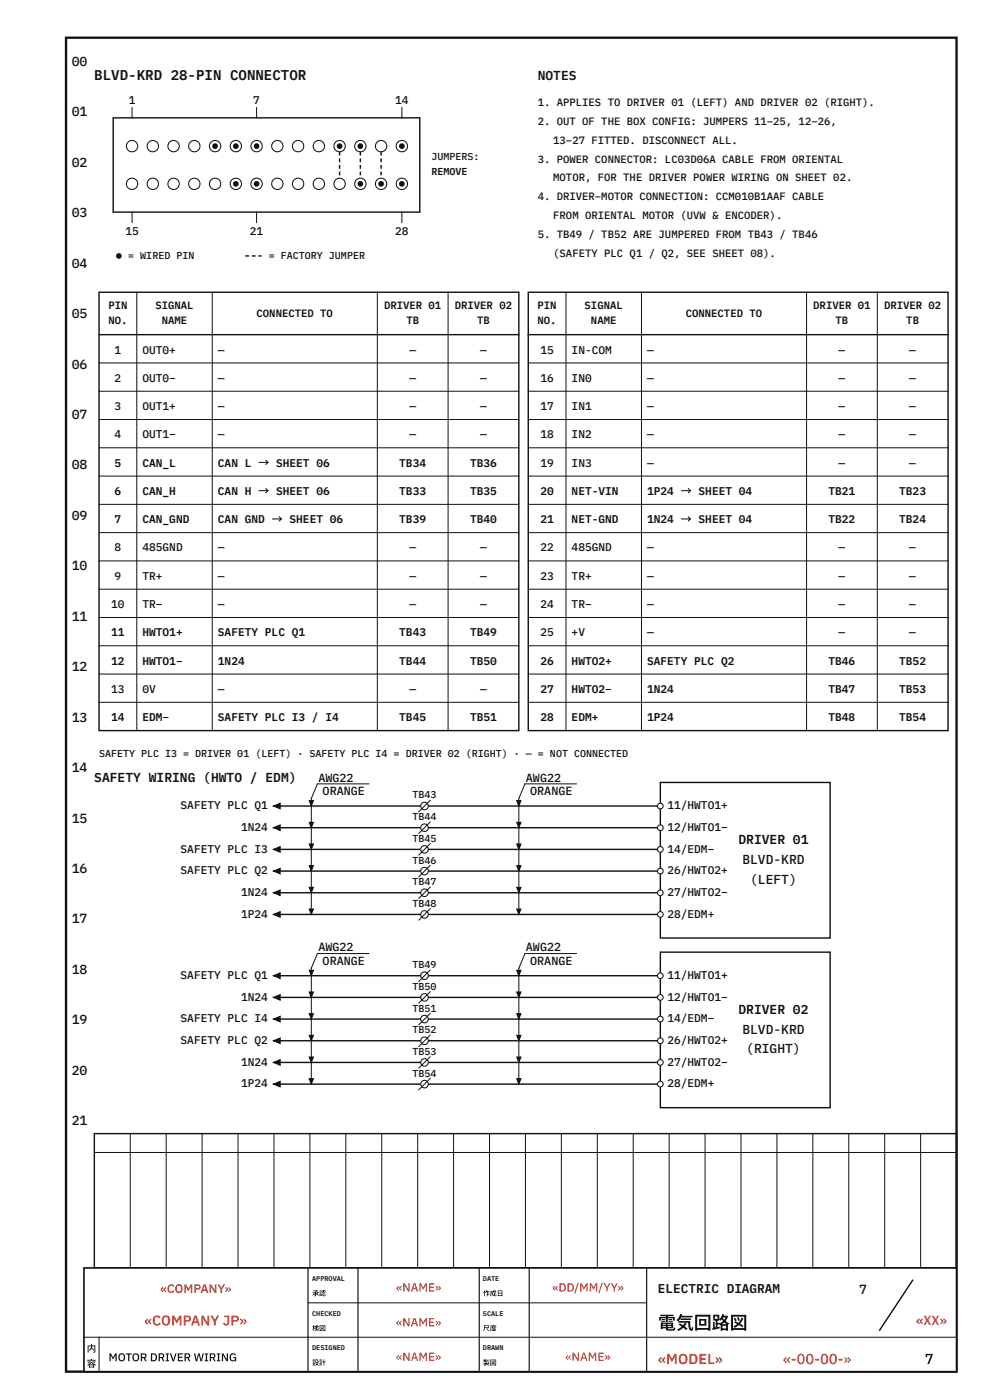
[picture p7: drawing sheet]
<svg xmlns="http://www.w3.org/2000/svg" width="210mm" height="297mm" viewBox="0 0 210 297" stroke-linecap="round" stroke-linejoin="round" font-family="sans-serif">
<path d="M14 8h188.8v283h-188.8z" fill="none" stroke="#111" stroke-width=".5"/>
<path d="M20 240.5h182.8v28.5h-182.8z" fill="none" stroke="#111" stroke-width=".3"/>
<g fill="none" stroke="#111" stroke-width=".21">
<path d="M20 244.5h182.8M27.6 240.5v28.5M35.2 240.5v28.5M42.8 240.5v28.5M50.5 240.5v28.5M58.1 240.5v28.5M65.7 240.5v28.5M73.3 240.5v28.5M80.9 240.5v28.5M88.5 240.5v28.5M96.2 240.5v28.5M103.8 240.5v28.5"/>
<path d="M111.4 240.5v28.5M119 240.5v28.5M126.6 240.5v28.5M134.2 240.5v28.5M141.9 240.5v28.5M149.5 240.5v28.5M157.1 240.5v28.5M164.7 240.5v28.5M172.3 240.5v28.5M179.9 240.5v28.5M187.6 240.5v28.5M195.2 240.5v28.5"/>
</g>
<path d="M17.8 269h185v22h-185z" fill="#fff"/>
<path d="M17.8 269h185v22h-185z" fill="none" stroke="#111" stroke-width=".35"/>
<path d="M65.3 269v22M75.9 269v22M101.6 269v22M112.2 269v22M137.1 269v22" fill="none" stroke="#111" stroke-width=".25"/>
<path d="M65.3 276.4h71.8M17.8 283.7h185M21 283.7v7.3" fill="none" stroke="#111" stroke-width=".21"/>
<path d="M193.5 271.6l-7 10.6" fill="none" stroke="#111" stroke-width=".3"/>
<path d="M24 25h65v20h-65z" fill="#fff"/>
<path d="M24 25h65v20h-65z" fill="none" stroke="#111" stroke-width=".3"/>
<g fill="#111">
<path d="M71.8 32.2h.3v.8h-.3zM71.8 33.6h.3v.8h-.3zM71.8 35h.3v.8h-.3zM71.8 36.4h.3v.8h-.3z"/>
<path d="M76.2 32.2h.3v.8h-.3zM76.2 33.6h.3v.8h-.3zM76.2 35h.3v.8h-.3zM76.2 36.4h.3v.8h-.3z"/>
<path d="M80.6 32.2h.3v.8h-.3zM80.6 33.6h.3v.8h-.3zM80.6 35h.3v.8h-.3zM80.6 36.4h.3v.8h-.3z"/>
</g>
<circle cx="28" cy="31" r="1.2" fill="#fff"/>
<circle cx="28" cy="31" r="1.2" fill="none" stroke="#111" stroke-width=".22"/>
<circle cx="32.4" cy="31" r="1.2" fill="#fff"/>
<circle cx="32.4" cy="31" r="1.2" fill="none" stroke="#111" stroke-width=".22"/>
<circle cx="36.8" cy="31" r="1.2" fill="#fff"/>
<circle cx="36.8" cy="31" r="1.2" fill="none" stroke="#111" stroke-width=".22"/>
<circle cx="41.2" cy="31" r="1.2" fill="#fff"/>
<circle cx="41.2" cy="31" r="1.2" fill="none" stroke="#111" stroke-width=".22"/>
<circle cx="45.6" cy="31" r="1.2" fill="#fff"/>
<circle cx="45.6" cy="31" r="1.2" fill="none" stroke="#111" stroke-width=".22"/>
<circle cx="45.6" cy="31" r=".6" fill="#111"/>
<circle cx="50" cy="31" r="1.2" fill="#fff"/>
<circle cx="50" cy="31" r="1.2" fill="none" stroke="#111" stroke-width=".22"/>
<circle cx="50" cy="31" r=".6" fill="#111"/>
<circle cx="54.4" cy="31" r="1.2" fill="#fff"/>
<circle cx="54.4" cy="31" r="1.2" fill="none" stroke="#111" stroke-width=".22"/>
<circle cx="54.4" cy="31" r=".6" fill="#111"/>
<circle cx="58.8" cy="31" r="1.2" fill="#fff"/>
<circle cx="58.8" cy="31" r="1.2" fill="none" stroke="#111" stroke-width=".22"/>
<circle cx="63.2" cy="31" r="1.2" fill="#fff"/>
<circle cx="63.2" cy="31" r="1.2" fill="none" stroke="#111" stroke-width=".22"/>
<circle cx="67.6" cy="31" r="1.2" fill="#fff"/>
<circle cx="67.6" cy="31" r="1.2" fill="none" stroke="#111" stroke-width=".22"/>
<circle cx="72" cy="31" r="1.2" fill="#fff"/>
<circle cx="72" cy="31" r="1.2" fill="none" stroke="#111" stroke-width=".22"/>
<circle cx="72" cy="31" r=".6" fill="#111"/>
<circle cx="76.4" cy="31" r="1.2" fill="#fff"/>
<circle cx="76.4" cy="31" r="1.2" fill="none" stroke="#111" stroke-width=".22"/>
<circle cx="76.4" cy="31" r=".6" fill="#111"/>
<circle cx="80.8" cy="31" r="1.2" fill="#fff"/>
<circle cx="80.8" cy="31" r="1.2" fill="none" stroke="#111" stroke-width=".22"/>
<circle cx="85.2" cy="31" r="1.2" fill="#fff"/>
<circle cx="85.2" cy="31" r="1.2" fill="none" stroke="#111" stroke-width=".22"/>
<circle cx="85.2" cy="31" r=".6" fill="#111"/>
<circle cx="28" cy="39" r="1.2" fill="#fff"/>
<circle cx="28" cy="39" r="1.2" fill="none" stroke="#111" stroke-width=".22"/>
<circle cx="32.4" cy="39" r="1.2" fill="#fff"/>
<circle cx="32.4" cy="39" r="1.2" fill="none" stroke="#111" stroke-width=".22"/>
<circle cx="36.8" cy="39" r="1.2" fill="#fff"/>
<circle cx="36.8" cy="39" r="1.2" fill="none" stroke="#111" stroke-width=".22"/>
<circle cx="41.2" cy="39" r="1.2" fill="#fff"/>
<circle cx="41.2" cy="39" r="1.2" fill="none" stroke="#111" stroke-width=".22"/>
<circle cx="45.6" cy="39" r="1.2" fill="#fff"/>
<circle cx="45.6" cy="39" r="1.2" fill="none" stroke="#111" stroke-width=".22"/>
<circle cx="50" cy="39" r="1.2" fill="#fff"/>
<circle cx="50" cy="39" r="1.2" fill="none" stroke="#111" stroke-width=".22"/>
<circle cx="50" cy="39" r=".6" fill="#111"/>
<circle cx="54.4" cy="39" r="1.2" fill="#fff"/>
<circle cx="54.4" cy="39" r="1.2" fill="none" stroke="#111" stroke-width=".22"/>
<circle cx="54.4" cy="39" r=".6" fill="#111"/>
<circle cx="58.8" cy="39" r="1.2" fill="#fff"/>
<circle cx="58.8" cy="39" r="1.2" fill="none" stroke="#111" stroke-width=".22"/>
<circle cx="63.2" cy="39" r="1.2" fill="#fff"/>
<circle cx="63.2" cy="39" r="1.2" fill="none" stroke="#111" stroke-width=".22"/>
<circle cx="67.6" cy="39" r="1.2" fill="#fff"/>
<circle cx="67.6" cy="39" r="1.2" fill="none" stroke="#111" stroke-width=".22"/>
<circle cx="72" cy="39" r="1.2" fill="#fff"/>
<circle cx="72" cy="39" r="1.2" fill="none" stroke="#111" stroke-width=".22"/>
<circle cx="76.4" cy="39" r="1.2" fill="#fff"/>
<circle cx="76.4" cy="39" r="1.2" fill="none" stroke="#111" stroke-width=".22"/>
<circle cx="76.4" cy="39" r=".6" fill="#111"/>
<circle cx="80.8" cy="39" r="1.2" fill="#fff"/>
<circle cx="80.8" cy="39" r="1.2" fill="none" stroke="#111" stroke-width=".22"/>
<circle cx="80.8" cy="39" r=".6" fill="#111"/>
<circle cx="85.2" cy="39" r="1.2" fill="#fff"/>
<circle cx="85.2" cy="39" r="1.2" fill="none" stroke="#111" stroke-width=".22"/>
<circle cx="85.2" cy="39" r=".6" fill="#111"/>
<path d="M28 22.8v2.2M54.4 22.8v2.2M85.2 22.8v2.2M28 45v2.2M54.4 45v2.2M85.2 45v2.2" fill="none" stroke="#111" stroke-width=".21"/>
<g fill="#111">
<path d="M52 54.2h.8v.3h-.8zM53.4 54.2h.8v.3h-.8zM54.8 54.2h.7v.3h-.7z"/>
<circle cx="25.2" cy="54.3" r=".6"/>
</g>
<path d="M21 62h89v93h-89z" fill="#fff"/>
<path d="M21 62h89v93h-89zM21 71h89" fill="none" stroke="#111" stroke-width=".3"/>
<g fill="none" stroke="#111" stroke-width=".21">
<path d="M21 77h89M29 62v93M45 62v93M80 62v93M95 62v93M21 83h89M21 89h89M21 95h89M21 101h89M21 107h89M21 113h89M21 119h89"/>
<path d="M21 125h89M21 131h89M21 137h89M21 143h89M21 149h89"/>
</g>
<path d="M112 62h89v93h-89z" fill="#fff"/>
<path d="M112 62h89v93h-89zM112 71h89M58 171h82" fill="none" stroke="#111" stroke-width=".3"/>
<g fill="none" stroke="#111" stroke-width=".21">
<path d="M112 77h89M120 62v93M136 62v93M171 62v93M186 62v93M112 83h89M112 89h89M112 95h89M112 101h89M112 107h89M112 113h89M112 119h89"/>
<path d="M112 125h89M112 131h89M112 137h89M112 143h89M112 149h89"/>
</g>
<path d="M58 171l1.4-.6v1.2z" fill="#111"/>
<path d="M58 171l1.4-.6v1.2z" fill="none" stroke="#111" stroke-width=".21"/>
<path d="M58 175.6h82" fill="none" stroke="#111" stroke-width=".3"/>
<path d="M58 175.6l1.4-.6v1.2z" fill="#111"/>
<path d="M58 175.6l1.4-.6v1.2z" fill="none" stroke="#111" stroke-width=".21"/>
<path d="M58 180.2h82" fill="none" stroke="#111" stroke-width=".3"/>
<path d="M58 180.2l1.4-.6v1.2z" fill="#111"/>
<path d="M58 180.2l1.4-.6v1.2z" fill="none" stroke="#111" stroke-width=".21"/>
<path d="M58 184.8h82" fill="none" stroke="#111" stroke-width=".3"/>
<path d="M58 184.8l1.4-.6v1.2z" fill="#111"/>
<path d="M58 184.8l1.4-.6v1.2z" fill="none" stroke="#111" stroke-width=".21"/>
<path d="M58 189.4h82" fill="none" stroke="#111" stroke-width=".3"/>
<path d="M58 189.4l1.4-.6v1.2z" fill="#111"/>
<path d="M58 189.4l1.4-.6v1.2z" fill="none" stroke="#111" stroke-width=".21"/>
<path d="M58 194h82" fill="none" stroke="#111" stroke-width=".3"/>
<path d="M58 194l1.4-.6v1.2z" fill="#111"/>
<path d="M58 194l1.4-.6v1.2z" fill="none" stroke="#111" stroke-width=".21"/>
<path d="M140 166h36v33h-36z" fill="#fff"/>
<path d="M140 166h36v33h-36z" fill="none" stroke="#111" stroke-width=".3"/>
<circle cx="140" cy="171" r=".6" fill="#fff"/>
<circle cx="140" cy="171" r=".6" fill="none" stroke="#111" stroke-width=".22"/>
<circle cx="140" cy="175.6" r=".6" fill="#fff"/>
<circle cx="140" cy="175.6" r=".6" fill="none" stroke="#111" stroke-width=".22"/>
<circle cx="140" cy="180.2" r=".6" fill="#fff"/>
<circle cx="140" cy="180.2" r=".6" fill="none" stroke="#111" stroke-width=".22"/>
<circle cx="140" cy="184.8" r=".6" fill="#fff"/>
<circle cx="140" cy="184.8" r=".6" fill="none" stroke="#111" stroke-width=".22"/>
<circle cx="140" cy="189.4" r=".6" fill="#fff"/>
<circle cx="140" cy="189.4" r=".6" fill="none" stroke="#111" stroke-width=".22"/>
<circle cx="140" cy="194" r=".6" fill="#fff"/>
<circle cx="140" cy="194" r=".6" fill="none" stroke="#111" stroke-width=".22"/>
<path d="M66 169.4v23.7" fill="none" stroke="#111" stroke-width=".21"/>
<path d="M65.5 169.8h.9l-.4 1.2z" fill="#111"/>
<path d="M65.5 169.8h.9l-.4 1.2z" fill="none" stroke="#111" stroke-width=".21"/>
<path d="M65.5 174.4h.9l-.4 1.2z" fill="#111"/>
<path d="M65.5 174.4h.9l-.4 1.2z" fill="none" stroke="#111" stroke-width=".21"/>
<path d="M65.5 179h.9l-.4 1.2z" fill="#111"/>
<path d="M65.5 179h.9l-.4 1.2z" fill="none" stroke="#111" stroke-width=".21"/>
<path d="M65.5 183.6h.9l-.4 1.2z" fill="#111"/>
<path d="M65.5 183.6h.9l-.4 1.2z" fill="none" stroke="#111" stroke-width=".21"/>
<path d="M65.5 188.2h.9l-.4 1.2z" fill="#111"/>
<path d="M65.5 188.2h.9l-.4 1.2z" fill="none" stroke="#111" stroke-width=".21"/>
<path d="M65.5 192.8h.9l-.4 1.2z" fill="#111"/>
<path d="M78.2 166.3h-10.9l-1.3 3.1M110 169.4v23.7M65.5 192.8h.9l-.4 1.2z" fill="none" stroke="#111" stroke-width=".21"/>
<path d="M109.5 169.8h.9l-.4 1.2z" fill="#111"/>
<path d="M109.5 169.8h.9l-.4 1.2z" fill="none" stroke="#111" stroke-width=".21"/>
<path d="M109.5 174.4h.9l-.4 1.2z" fill="#111"/>
<path d="M109.5 174.4h.9l-.4 1.2z" fill="none" stroke="#111" stroke-width=".21"/>
<path d="M109.5 179h.9l-.4 1.2z" fill="#111"/>
<path d="M109.5 179h.9l-.4 1.2z" fill="none" stroke="#111" stroke-width=".21"/>
<path d="M109.5 183.6h.9l-.4 1.2z" fill="#111"/>
<path d="M109.5 183.6h.9l-.4 1.2z" fill="none" stroke="#111" stroke-width=".21"/>
<path d="M109.5 188.2h.9l-.4 1.2z" fill="#111"/>
<path d="M109.5 188.2h.9l-.4 1.2z" fill="none" stroke="#111" stroke-width=".21"/>
<path d="M109.5 192.8h.9l-.4 1.2z" fill="#111"/>
<path d="M122.2 166.3h-10.9l-1.3 3.1M109.5 192.8h.9l-.4 1.2z" fill="none" stroke="#111" stroke-width=".21"/>
<circle cx="90" cy="171" r=".8" fill="#fff"/>
<circle cx="90" cy="171" r=".8" fill="none" stroke="#111" stroke-width=".22"/>
<path d="M91.2 169.8l-2.4 2.4" fill="none" stroke="#111" stroke-width=".21"/>
<circle cx="90" cy="175.6" r=".8" fill="#fff"/>
<circle cx="90" cy="175.6" r=".8" fill="none" stroke="#111" stroke-width=".22"/>
<path d="M91.2 174.4l-2.4 2.4" fill="none" stroke="#111" stroke-width=".21"/>
<circle cx="90" cy="180.2" r=".8" fill="#fff"/>
<circle cx="90" cy="180.2" r=".8" fill="none" stroke="#111" stroke-width=".22"/>
<path d="M91.2 179l-2.4 2.4" fill="none" stroke="#111" stroke-width=".21"/>
<circle cx="90" cy="184.8" r=".8" fill="#fff"/>
<circle cx="90" cy="184.8" r=".8" fill="none" stroke="#111" stroke-width=".22"/>
<path d="M91.2 183.6l-2.4 2.4" fill="none" stroke="#111" stroke-width=".21"/>
<circle cx="90" cy="189.4" r=".8" fill="#fff"/>
<circle cx="90" cy="189.4" r=".8" fill="none" stroke="#111" stroke-width=".22"/>
<path d="M91.2 188.2l-2.4 2.4" fill="none" stroke="#111" stroke-width=".21"/>
<circle cx="90" cy="194" r=".8" fill="#fff"/>
<circle cx="90" cy="194" r=".8" fill="none" stroke="#111" stroke-width=".22"/>
<path d="M91.2 192.8l-2.4 2.4" fill="none" stroke="#111" stroke-width=".21"/>
<path d="M58 207h82" fill="none" stroke="#111" stroke-width=".3"/>
<path d="M58 207l1.4-.6v1.2z" fill="#111"/>
<path d="M58 207l1.4-.6v1.2z" fill="none" stroke="#111" stroke-width=".21"/>
<path d="M58 211.6h82" fill="none" stroke="#111" stroke-width=".3"/>
<path d="M58 211.6l1.4-.6v1.2z" fill="#111"/>
<path d="M58 211.6l1.4-.6v1.2z" fill="none" stroke="#111" stroke-width=".21"/>
<path d="M58 216.2h82" fill="none" stroke="#111" stroke-width=".3"/>
<path d="M58 216.2l1.4-.6v1.2z" fill="#111"/>
<path d="M58 216.2l1.4-.6v1.2z" fill="none" stroke="#111" stroke-width=".21"/>
<path d="M58 220.8h82" fill="none" stroke="#111" stroke-width=".3"/>
<path d="M58 220.8l1.4-.6v1.2z" fill="#111"/>
<path d="M58 220.8l1.4-.6v1.2z" fill="none" stroke="#111" stroke-width=".21"/>
<path d="M58 225.4h82" fill="none" stroke="#111" stroke-width=".3"/>
<path d="M58 225.4l1.4-.6v1.2z" fill="#111"/>
<path d="M58 225.4l1.4-.6v1.2z" fill="none" stroke="#111" stroke-width=".21"/>
<path d="M58 230h82" fill="none" stroke="#111" stroke-width=".3"/>
<path d="M58 230l1.4-.6v1.2z" fill="#111"/>
<path d="M58 230l1.4-.6v1.2z" fill="none" stroke="#111" stroke-width=".21"/>
<path d="M140 202h36v33h-36z" fill="#fff"/>
<path d="M140 202h36v33h-36z" fill="none" stroke="#111" stroke-width=".3"/>
<circle cx="140" cy="207" r=".6" fill="#fff"/>
<circle cx="140" cy="207" r=".6" fill="none" stroke="#111" stroke-width=".22"/>
<circle cx="140" cy="211.6" r=".6" fill="#fff"/>
<circle cx="140" cy="211.6" r=".6" fill="none" stroke="#111" stroke-width=".22"/>
<circle cx="140" cy="216.2" r=".6" fill="#fff"/>
<circle cx="140" cy="216.2" r=".6" fill="none" stroke="#111" stroke-width=".22"/>
<circle cx="140" cy="220.8" r=".6" fill="#fff"/>
<circle cx="140" cy="220.8" r=".6" fill="none" stroke="#111" stroke-width=".22"/>
<circle cx="140" cy="225.4" r=".6" fill="#fff"/>
<circle cx="140" cy="225.4" r=".6" fill="none" stroke="#111" stroke-width=".22"/>
<circle cx="140" cy="230" r=".6" fill="#fff"/>
<circle cx="140" cy="230" r=".6" fill="none" stroke="#111" stroke-width=".22"/>
<path d="M66 205.4v23.7" fill="none" stroke="#111" stroke-width=".21"/>
<path d="M65.5 205.8h.9l-.4 1.2z" fill="#111"/>
<path d="M65.5 205.8h.9l-.4 1.2z" fill="none" stroke="#111" stroke-width=".21"/>
<path d="M65.5 210.4h.9l-.4 1.2z" fill="#111"/>
<path d="M65.5 210.4h.9l-.4 1.2z" fill="none" stroke="#111" stroke-width=".21"/>
<path d="M65.5 215h.9l-.4 1.2z" fill="#111"/>
<path d="M65.5 215h.9l-.4 1.2z" fill="none" stroke="#111" stroke-width=".21"/>
<path d="M65.5 219.6h.9l-.4 1.2z" fill="#111"/>
<path d="M65.5 219.6h.9l-.4 1.2z" fill="none" stroke="#111" stroke-width=".21"/>
<path d="M65.5 224.2h.9l-.4 1.2z" fill="#111"/>
<path d="M65.5 224.2h.9l-.4 1.2z" fill="none" stroke="#111" stroke-width=".21"/>
<path d="M65.5 228.8h.9l-.4 1.2z" fill="#111"/>
<path d="M78.2 202.3h-10.9l-1.3 3.1M110 205.4v23.7M65.5 228.8h.9l-.4 1.2z" fill="none" stroke="#111" stroke-width=".21"/>
<path d="M109.5 205.8h.9l-.4 1.2z" fill="#111"/>
<path d="M109.5 205.8h.9l-.4 1.2z" fill="none" stroke="#111" stroke-width=".21"/>
<path d="M109.5 210.4h.9l-.4 1.2z" fill="#111"/>
<path d="M109.5 210.4h.9l-.4 1.2z" fill="none" stroke="#111" stroke-width=".21"/>
<path d="M109.5 215h.9l-.4 1.2z" fill="#111"/>
<path d="M109.5 215h.9l-.4 1.2z" fill="none" stroke="#111" stroke-width=".21"/>
<path d="M109.5 219.6h.9l-.4 1.2z" fill="#111"/>
<path d="M109.5 219.6h.9l-.4 1.2z" fill="none" stroke="#111" stroke-width=".21"/>
<path d="M109.5 224.2h.9l-.4 1.2z" fill="#111"/>
<path d="M109.5 224.2h.9l-.4 1.2z" fill="none" stroke="#111" stroke-width=".21"/>
<path d="M109.5 228.8h.9l-.4 1.2z" fill="#111"/>
<path d="M122.2 202.3h-10.9l-1.3 3.1M109.5 228.8h.9l-.4 1.2z" fill="none" stroke="#111" stroke-width=".21"/>
<circle cx="90" cy="207" r=".8" fill="#fff"/>
<circle cx="90" cy="207" r=".8" fill="none" stroke="#111" stroke-width=".22"/>
<path d="M91.2 205.8l-2.4 2.4" fill="none" stroke="#111" stroke-width=".21"/>
<circle cx="90" cy="211.6" r=".8" fill="#fff"/>
<circle cx="90" cy="211.6" r=".8" fill="none" stroke="#111" stroke-width=".22"/>
<path d="M91.2 210.4l-2.4 2.4" fill="none" stroke="#111" stroke-width=".21"/>
<circle cx="90" cy="216.2" r=".8" fill="#fff"/>
<circle cx="90" cy="216.2" r=".8" fill="none" stroke="#111" stroke-width=".22"/>
<path d="M91.2 215l-2.4 2.4" fill="none" stroke="#111" stroke-width=".21"/>
<circle cx="90" cy="220.8" r=".8" fill="#fff"/>
<circle cx="90" cy="220.8" r=".8" fill="none" stroke="#111" stroke-width=".22"/>
<path d="M91.2 219.6l-2.4 2.4" fill="none" stroke="#111" stroke-width=".21"/>
<circle cx="90" cy="225.4" r=".8" fill="#fff"/>
<circle cx="90" cy="225.4" r=".8" fill="none" stroke="#111" stroke-width=".22"/>
<path d="M91.2 224.2l-2.4 2.4" fill="none" stroke="#111" stroke-width=".21"/>
<circle cx="90" cy="230" r=".8" fill="#fff"/>
<circle cx="90" cy="230" r=".8" fill="none" stroke="#111" stroke-width=".22"/>
<path d="M91.2 228.8l-2.4 2.4" fill="none" stroke="#111" stroke-width=".21"/>
<text font-size="3.8" fill="#111" x="139.5" y="282">電気回路図</text>
<g font-size="3.1" fill="#c0392b">
<text x="139.5" y="289.4">«MODEL»</text>
<text x="166" y="289.4">«-00-00-»</text>
</g>
<text font-size="3.1" fill="#111" x="196.1" y="289.4">7</text>
<text font-size="3" fill="#111" x="20" y="17">BLVD-KRD 28-PIN CONNECTOR</text>
<text font-size="3" fill="#c0392b" x="30.6" y="281.2">«COMPANY JP»</text>
<g font-size="2.8" fill="#111">
<text x="15.2" y="14">00</text>
<text x="15.2" y="24.7">01</text>
<text x="15.2" y="35.4">02</text>
<text x="15.2" y="46.1">03</text>
<text x="15.2" y="56.8">04</text>
<text x="15.2" y="67.5">05</text>
<text x="15.2" y="78.2">06</text>
<text x="15.2" y="88.9">07</text>
<text x="15.2" y="99.6">08</text>
<text x="15.2" y="110.3">09</text>
<text x="15.2" y="121">10</text>
<text x="15.2" y="131.7">11</text>
<text x="15.2" y="142.4">12</text>
<text x="15.2" y="153.1">13</text>
<text x="15.2" y="163.8">14</text>
<text x="15.2" y="174.5">15</text>
<text x="15.2" y="185.2">16</text>
<text x="15.2" y="195.9">17</text>
<text x="15.2" y="206.6">18</text>
<text x="15.2" y="217.3">19</text>
<text x="15.2" y="228">20</text>
<text x="15.2" y="238.7">21</text>
<text x="182.2" y="274.6">7</text>
</g>
<text font-size="2.8" fill="#c0392b" x="194.1" y="281">«XX»</text>
<g font-size="2.7" fill="#111">
<text x="114" y="17">NOTES</text>
<text x="20" y="166">SAFETY WIRING (HWTO / EDM)</text>
<text x="156.6" y="179.1">DRIVER 01</text>
<text x="157.4" y="183.3">BLVD-KRD</text>
<text x="159" y="187.5">(LEFT)</text>
<text x="156.6" y="215.1">DRIVER 02</text>
<text x="157.4" y="219.3">BLVD-KRD</text>
<text x="158.2" y="223.5">(RIGHT)</text>
<text x="139.5" y="274.3">ELECTRIC DIAGRAM</text>
</g>
<text font-size="2.6" fill="#c0392b" x="34" y="274.3">«COMPANY»</text>
<g font-size="2.5" fill="#111">
<text x="67.5" y="165.8">AWG22</text>
<text x="111.5" y="165.8">AWG22</text>
<text x="68.4" y="168.7">ORANGE</text>
<text x="112.4" y="168.7">ORANGE</text>
<text x="67.5" y="201.8">AWG22</text>
<text x="111.5" y="201.8">AWG22</text>
<text x="68.4" y="204.7">ORANGE</text>
<text x="112.4" y="204.7">ORANGE</text>
</g>
<g font-size="2.5" fill="#c0392b">
<text x="83.9" y="274">«NAME»</text>
<text x="117.1" y="274">«DD/MM/YY»</text>
<text x="83.9" y="281.4">«NAME»</text>
<text x="83.9" y="288.7">«NAME»</text>
<text x="119.8" y="288.7">«NAME»</text>
</g>
<g font-size="2.4" fill="#111">
<text x="27.3" y="22">1</text>
<text x="53.7" y="22">7</text>
<text x="83.8" y="22">14</text>
<text x="26.6" y="49.8">15</text>
<text x="53" y="49.8">21</text>
<text x="83.8" y="49.8">28</text>
<text x="24.3" y="75">1</text>
<text x="30.2" y="75">OUT0+</text>
<text x="46.2" y="75">—</text>
<text x="86.8" y="75">—</text>
<text x="101.8" y="75">—</text>
<text x="114.6" y="75">15</text>
<text x="121.2" y="75">IN-COM</text>
<text x="137.2" y="75">—</text>
<text x="177.8" y="75">—</text>
<text x="192.8" y="75">—</text>
<text x="24.3" y="81">2</text>
<text x="30.2" y="81">OUT0−</text>
<text x="46.2" y="81">—</text>
<text x="86.8" y="81">—</text>
<text x="101.8" y="81">—</text>
<text x="114.6" y="81">16</text>
<text x="121.2" y="81">IN0</text>
<text x="137.2" y="81">—</text>
<text x="177.8" y="81">—</text>
<text x="192.8" y="81">—</text>
<text x="24.3" y="87">3</text>
<text x="30.2" y="87">OUT1+</text>
<text x="46.2" y="87">—</text>
<text x="86.8" y="87">—</text>
<text x="101.8" y="87">—</text>
<text x="114.6" y="87">17</text>
<text x="121.2" y="87">IN1</text>
<text x="137.2" y="87">—</text>
<text x="177.8" y="87">—</text>
<text x="192.8" y="87">—</text>
<text x="24.3" y="93">4</text>
<text x="30.2" y="93">OUT1−</text>
<text x="46.2" y="93">—</text>
<text x="86.8" y="93">—</text>
<text x="101.8" y="93">—</text>
<text x="114.6" y="93">18</text>
<text x="121.2" y="93">IN2</text>
<text x="137.2" y="93">—</text>
<text x="177.8" y="93">—</text>
<text x="192.8" y="93">—</text>
<text x="24.3" y="99">5</text>
<text x="30.2" y="99">CAN_L</text>
<text x="46.2" y="99">CAN L → SHEET 06</text>
<text x="84.7" y="99">TB34</text>
<text x="99.6" y="99">TB36</text>
<text x="114.6" y="99">19</text>
<text x="121.2" y="99">IN3</text>
<text x="137.2" y="99">—</text>
<text x="177.8" y="99">—</text>
<text x="192.8" y="99">—</text>
<text x="24.3" y="105">6</text>
<text x="30.2" y="105">CAN_H</text>
<text x="46.2" y="105">CAN H → SHEET 06</text>
<text x="84.7" y="105">TB33</text>
<text x="99.6" y="105">TB35</text>
<text x="114.6" y="105">20</text>
<text x="121.2" y="105">NET-VIN</text>
<text x="137.2" y="105">1P24 → SHEET 04</text>
<text x="175.6" y="105">TB21</text>
<text x="190.6" y="105">TB23</text>
<text x="24.3" y="111">7</text>
<text x="30.2" y="111">CAN_GND</text>
<text x="46.2" y="111">CAN GND → SHEET 06</text>
<text x="84.7" y="111">TB39</text>
<text x="99.6" y="111">TB40</text>
<text x="114.6" y="111">21</text>
<text x="121.2" y="111">NET-GND</text>
<text x="137.2" y="111">1N24 → SHEET 04</text>
<text x="175.6" y="111">TB22</text>
<text x="190.6" y="111">TB24</text>
<text x="24.3" y="117">8</text>
<text x="30.2" y="117">485GND</text>
<text x="46.2" y="117">—</text>
<text x="86.8" y="117">—</text>
<text x="101.8" y="117">—</text>
<text x="114.6" y="117">22</text>
<text x="121.2" y="117">485GND</text>
<text x="137.2" y="117">—</text>
<text x="177.8" y="117">—</text>
<text x="192.8" y="117">—</text>
<text x="24.3" y="123">9</text>
<text x="30.2" y="123">TR+</text>
<text x="46.2" y="123">—</text>
<text x="86.8" y="123">—</text>
<text x="101.8" y="123">—</text>
<text x="114.6" y="123">23</text>
<text x="121.2" y="123">TR+</text>
<text x="137.2" y="123">—</text>
<text x="177.8" y="123">—</text>
<text x="192.8" y="123">—</text>
<text x="23.6" y="129">10</text>
<text x="30.2" y="129">TR−</text>
<text x="46.2" y="129">—</text>
<text x="86.8" y="129">—</text>
<text x="101.8" y="129">—</text>
<text x="114.6" y="129">24</text>
<text x="121.2" y="129">TR−</text>
<text x="137.2" y="129">—</text>
<text x="177.8" y="129">—</text>
<text x="192.8" y="129">—</text>
<text x="23.6" y="135">11</text>
<text x="30.2" y="135">HWTO1+</text>
<text x="46.2" y="135">SAFETY PLC Q1</text>
<text x="84.7" y="135">TB43</text>
<text x="99.6" y="135">TB49</text>
<text x="114.6" y="135">25</text>
<text x="121.2" y="135">+V</text>
<text x="137.2" y="135">—</text>
<text x="177.8" y="135">—</text>
<text x="192.8" y="135">—</text>
<text x="23.6" y="141">12</text>
<text x="30.2" y="141">HWTO1−</text>
<text x="46.2" y="141">1N24</text>
<text x="84.7" y="141">TB44</text>
<text x="99.6" y="141">TB50</text>
<text x="114.6" y="141">26</text>
<text x="121.2" y="141">HWTO2+</text>
<text x="137.2" y="141">SAFETY PLC Q2</text>
<text x="175.6" y="141">TB46</text>
<text x="190.6" y="141">TB52</text>
<text x="23.6" y="147">13</text>
<text x="30.2" y="147">0V</text>
<text x="46.2" y="147">—</text>
<text x="86.8" y="147">—</text>
<text x="101.8" y="147">—</text>
<text x="114.6" y="147">27</text>
<text x="121.2" y="147">HWTO2−</text>
<text x="137.2" y="147">1N24</text>
<text x="175.6" y="147">TB47</text>
<text x="190.6" y="147">TB53</text>
<text x="23.6" y="153">14</text>
<text x="30.2" y="153">EDM−</text>
<text x="46.2" y="153">SAFETY PLC I3 / I4</text>
<text x="84.7" y="153">TB45</text>
<text x="99.6" y="153">TB51</text>
<text x="114.6" y="153">28</text>
<text x="121.2" y="153">EDM+</text>
<text x="137.2" y="153">1P24</text>
<text x="175.6" y="153">TB48</text>
<text x="190.6" y="153">TB54</text>
<text x="38.3" y="171.7">SAFETY PLC Q1</text>
<text x="141.5" y="171.7">11/HWTO1+</text>
<text x="51.1" y="176.3">1N24</text>
<text x="141.5" y="176.3">12/HWTO1−</text>
<text x="38.3" y="180.9">SAFETY PLC I3</text>
<text x="38.3" y="185.5">SAFETY PLC Q2</text>
<text x="141.5" y="180.9">14/EDM−</text>
<text x="141.5" y="185.5">26/HWTO2+</text>
<text x="51.1" y="190.1">1N24</text>
<text x="141.5" y="190.1">27/HWTO2−</text>
<text x="51.1" y="194.7">1P24</text>
<text x="141.5" y="194.7">28/EDM+</text>
<text x="38.3" y="207.7">SAFETY PLC Q1</text>
<text x="141.5" y="207.7">11/HWTO1+</text>
<text x="51.1" y="212.3">1N24</text>
<text x="141.5" y="212.3">12/HWTO1−</text>
<text x="38.3" y="216.9">SAFETY PLC I4</text>
<text x="38.3" y="221.5">SAFETY PLC Q2</text>
<text x="141.5" y="216.9">14/EDM−</text>
<text x="141.5" y="221.5">26/HWTO2+</text>
<text x="51.1" y="226.1">1N24</text>
<text x="141.5" y="226.1">27/HWTO2−</text>
<text x="51.1" y="230.7">1P24</text>
<text x="141.5" y="230.7">28/EDM+</text>
<text x="23" y="288.8">MOTOR DRIVER WIRING</text>
</g>
<g font-size="2.2" fill="#111">
<text x="114" y="22.5">1. APPLIES TO DRIVER 01 (LEFT) AND DRIVER 02 (RIGHT).</text>
<text x="114" y="26.5">2. OUT OF THE BOX CONFIG: JUMPERS 11–25, 12–26,</text>
<text x="114" y="34.5">3. POWER CONNECTOR: LC03D06A CABLE FROM ORIENTAL</text>
<text x="117.3" y="30.5">13–27 FITTED. DISCONNECT ALL.</text>
<text x="117.3" y="38.5">MOTOR, FOR THE DRIVER POWER WIRING ON SHEET 02.</text>
<text x="114" y="42.5">4. DRIVER–MOTOR CONNECTION: CCM010B1AAF CABLE</text>
<text x="117.3" y="46.5">FROM ORIENTAL MOTOR (UVW &amp; ENCODER).</text>
<text x="114" y="50.5">5. TB49 / TB52 ARE JUMPERED FROM TB43 / TB46</text>
<text x="117.3" y="54.5">(SAFETY PLC Q1 / Q2, SEE SHEET 08).</text>
<text x="23" y="65.6">PIN</text>
<text x="32.9" y="65.6">SIGNAL</text>
<text x="81.4" y="65.6">DRIVER 01</text>
<text x="96.4" y="65.6">DRIVER 02</text>
<text x="114" y="65.6">PIN</text>
<text x="123.9" y="65.6">SIGNAL</text>
<text x="172.4" y="65.6">DRIVER 01</text>
<text x="187.4" y="65.6">DRIVER 02</text>
<text x="23" y="68.8">NO.</text>
<text x="34.3" y="68.8">NAME</text>
<text x="54.4" y="67.2">CONNECTED TO</text>
<text x="86.1" y="68.8">TB</text>
<text x="101.1" y="68.8">TB</text>
<text x="114" y="68.8">NO.</text>
<text x="125.3" y="68.8">NAME</text>
<text x="145.4" y="67.2">CONNECTED TO</text>
<text x="177.1" y="68.8">TB</text>
<text x="192.1" y="68.8">TB</text>
</g>
<g font-size="2.1" fill="#111">
<text x="91.5" y="34">JUMPERS:</text>
<text x="91.5" y="37.2">REMOVE</text>
<text x="27.2" y="55">= WIRED PIN</text>
<text x="57" y="55">= FACTORY JUMPER</text>
<text x="21" y="160.5">SAFETY PLC I3 = DRIVER 01 (LEFT) · SAFETY PLC I4 = DRIVER 02 (RIGHT) · — = NOT CONNECTED</text>
<text x="87.4" y="169.4">TB43</text>
<text x="87.4" y="174">TB44</text>
<text x="87.4" y="178.6">TB45</text>
<text x="87.4" y="183.2">TB46</text>
<text x="87.4" y="187.8">TB47</text>
<text x="87.4" y="192.4">TB48</text>
<text x="87.4" y="205.4">TB49</text>
<text x="87.4" y="210">TB50</text>
<text x="87.4" y="214.6">TB51</text>
<text x="87.4" y="219.2">TB52</text>
<text x="87.4" y="223.8">TB53</text>
<text x="87.4" y="228.4">TB54</text>
</g>
<g font-size="2" fill="#111">
<text x="18.4" y="286.8">内</text>
<text x="18.4" y="290">容</text>
</g>
<g font-size="1.4" fill="#111">
<text x="66.2" y="271.8">APPROVAL</text>
<text x="66.2" y="274.9">承認</text>
<text x="102.4" y="271.8">DATE</text>
<text x="102.4" y="274.9">作成日</text>
<text x="66.2" y="279.2">CHECKED</text>
<text x="102.4" y="279.2">SCALE</text>
<text x="66.2" y="282.3">検図</text>
<text x="66.2" y="286.5">DESIGNED</text>
<text x="102.4" y="282.3">尺度</text>
<text x="102.4" y="286.5">DRAWN</text>
<text x="66.2" y="289.6">設計</text>
<text x="102.4" y="289.6">製図</text>
</g>
</svg>
